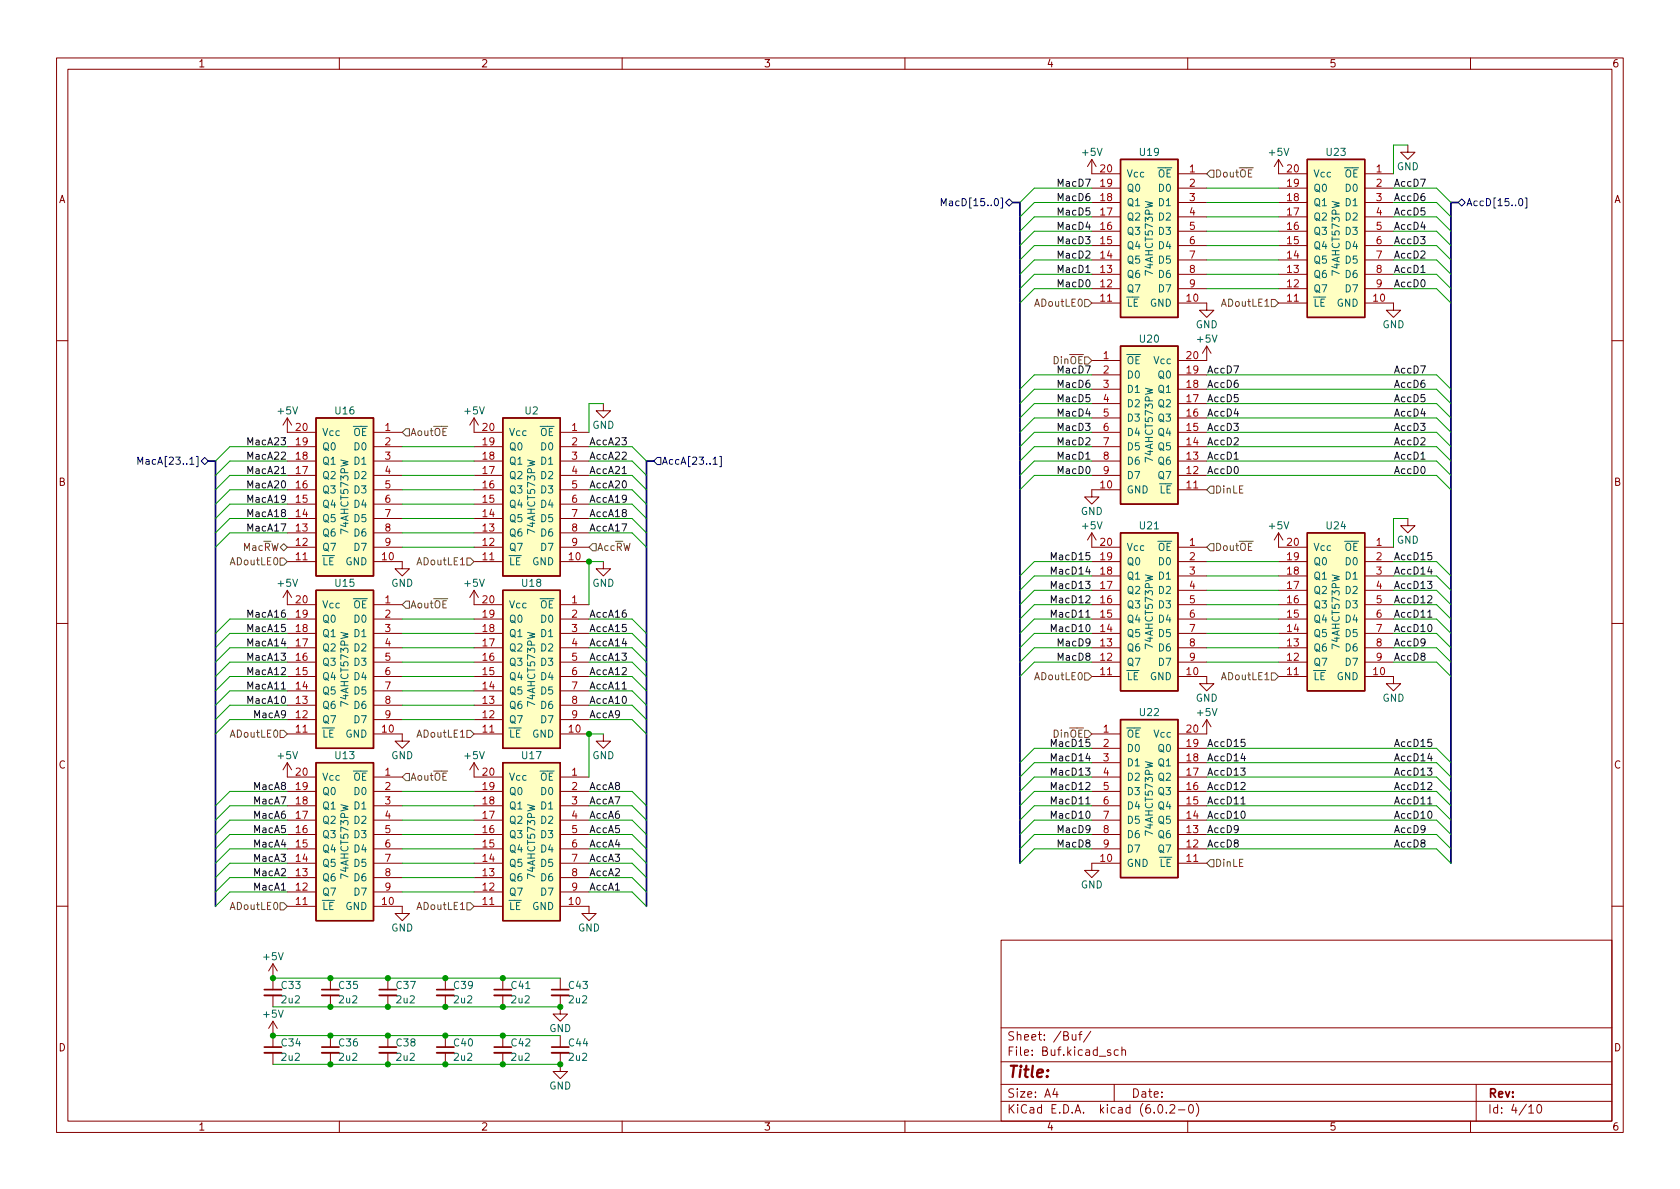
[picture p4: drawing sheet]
<svg xmlns="http://www.w3.org/2000/svg" width="297mm" height="210mm" viewBox="0 0 297 210" stroke-linecap="round" stroke-linejoin="round" font-family="sans-serif">
<g fill="none" stroke="#840000" stroke-width=".18">
<path d="M10 10.2h277v190.1h-277zM12 12.2h273v186.1h-273zM60 10.2v2M110 10.2v2M160 10.2v2M210 10.2v2M260 10.2v2M193 28.2v2.5h5.1M193 38.3h5.1M193 35.8h5.1M193 33.3h5.1M193 28.2l-.7 1.3"/>
<path d="M193 28.2l.8 1.3M208.3 30.7h5.1M208.3 38.3h5.1M208.3 35.8h5.1M208.3 33.3h5.1M226.1 28.2v2.5h5M226.1 38.3h5M226.1 35.8h5M226.1 33.3h5M226.1 28.2l-.8 1.3M226.1 28.2l.7 1.3M241.3 30.7h5.1"/>
<path d="M241.3 38.3h5.1M241.3 35.8h5.1M241.3 33.3h5.1M248.9 25.6v1.3h1.3l-1.3 1.3-1.3-1.3h1.3M193 53.6h5.1M193 51h5.1M193 48.5h5.1M193 46h5.1M193 43.4h5.1M193 40.9h5.1M208.3 53.6h5.1v1.3h1.2l-1.2 1.2-1.3-1.2h1.3M208.3 51h5.1"/>
<path d="M208.3 48.5h5.1M208.3 46h5.1M208.3 43.4h5.1M208.3 40.9h5.1M226.1 53.6h5M226.1 51h5M226.1 48.5h5M226.1 46h5M226.1 43.4h5M226.1 40.9h5M241.3 53.6h5.1v1.3h1.2l-1.2 1.2-1.3-1.2h1.3M241.3 51h5.1"/>
<path d="M241.3 48.5h5.1M241.3 46h5.1M241.3 43.4h5.1M241.3 40.9h5.1M10 60.2h2M50.8 73.9l-.8 1.3M50.8 73.9v2.5h5.1M50.8 73.9l.8 1.3M50.8 79h5.1M66 76.4h5.1M66 79h5.1M83.8 73.9l-.7 1.3"/>
<path d="M83.8 73.9v2.5h5.1M83.8 73.9l.8 1.3M83.8 79h5.1M99.1 76.4h5M99.1 79h5M106.7 71.4v1.2h1.2l-1.2 1.3-1.3-1.3h1.3M193 76.4h5.1M193 79h5.1M193 63.7h5.1M193 73.9h5.1M193 71.4h5.1M193 68.8h5.1"/>
<path d="M193 66.3h5.1M208.3 76.4h5.1M208.3 79h5.1M208.3 73.9h5.1M208.3 71.4h5.1M208.3 68.8h5.1M208.3 66.3h5.1M213.4 61.2l-.8 1.3M213.4 61.2v2.5h-5.1M213.4 61.2l.7 1.3M285 60.2h2M50.8 99.3h5.1"/>
<path d="M50.8 96.8h5.1M50.8 94.2h5.1M50.8 91.7h5.1M50.8 89.1h5.1M50.8 86.6h5.1M50.8 84.1h5.1M50.8 81.5h5.1M66 99.3h5.1v1.3h1.3l-1.3 1.2-1.3-1.2h1.3M66 96.8h5.1M66 94.2h5.1M66 91.7h5.1M66 89.1h5.1"/>
<path d="M66 86.6h5.1M66 84.1h5.1M66 81.5h5.1M83.8 99.3h5.1M83.8 96.8h5.1M83.8 94.2h5.1M83.8 91.7h5.1M83.8 89.1h5.1M83.8 86.6h5.1M83.8 84.1h5.1M83.8 81.5h5.1M99.1 99.3h5"/>
<path d="M99.1 96.8h5M99.1 94.2h5M99.1 91.7h5M99.1 89.1h5M99.1 86.6h5M99.1 84.1h5M99.1 81.5h5M106.7 99.3v1.3h1.2l-1.2 1.2-1.3-1.2h1.3M193 99.3h5.1M193 94.2v2.6h5.1M193 84.1h5.1M193 81.5h5.1"/>
<path d="M193 94.2l-.7 1.3M193 94.2l.8 1.3M198.1 86.6h-5.1v1.3h-1.2l1.2 1.2 1.3-1.2h-1.3M208.3 99.3h5.1M208.3 96.8h5.1M208.3 86.6h5.1M208.3 84.1h5.1M208.3 81.5h5.1M226.1 99.3h5M226.1 94.2v2.6h5M226.1 94.2l-.8 1.3M226.1 94.2l.7 1.3"/>
<path d="M241.3 99.3h5.1M241.3 96.8h5.1M248.9 91.7v1.3h1.3l-1.3 1.2-1.3-1.2h1.3M10 110.2h2M50.8 104.4v2.5h5.1M50.8 119.6h5.1M50.8 117.1h5.1M50.8 114.5h5.1M50.8 112h5.1M50.8 109.5h5.1M50.8 104.4l-.8 1.3M50.8 104.4l.8 1.3"/>
<path d="M66 106.9h5.1M66 119.6h5.1M66 117.1h5.1M66 114.5h5.1M66 112h5.1M66 109.5h5.1M83.8 104.4v2.5h5.1M83.8 104.4l-.7 1.3M83.8 104.4l.8 1.3M83.8 119.6h5.1M83.8 117.1h5.1M83.8 114.5h5.1"/>
<path d="M83.8 112h5.1M83.8 109.5h5.1M99.1 106.9h5M99.1 119.6h5M99.1 117.1h5M99.1 114.5h5M99.1 112h5M99.1 109.5h5M193 106.9h5.1M193 119.6h5.1M193 117.1h5.1M193 114.5h5.1"/>
<path d="M193 112h5.1M193 109.5h5.1M193 104.4h5.1M193 101.8h5.1M208.3 119.6h5.1v1.3h1.2l-1.2 1.3-1.3-1.3h1.3M208.3 106.9h5.1M208.3 117.1h5.1M208.3 114.5h5.1M208.3 112h5.1M208.3 109.5h5.1M208.3 104.4h5.1M208.3 101.8h5.1"/>
<path d="M226.1 106.9h5M226.1 119.6h5M226.1 117.1h5M226.1 114.5h5M226.1 112h5M226.1 109.5h5M226.1 104.4h5M226.1 101.8h5M241.3 119.6h5.1v1.3h1.2l-1.2 1.3-1.3-1.3h1.3M241.3 106.9h5.1M241.3 117.1h5.1M241.3 114.5h5.1"/>
<path d="M241.3 112h5.1M241.3 109.5h5.1M241.3 104.4h5.1M241.3 101.8h5.1M285 110.2h2M50.8 134.9v2.5h5.1M50.8 139.9h5.1M50.8 134.9l-.8 1.2M50.8 134.9l.8 1.2M50.8 129.8h5.1M50.8 127.2h5.1M50.8 124.7h5.1"/>
<path d="M50.8 122.2h5.1M66 129.8h5.1v1.3h1.3l-1.3 1.2-1.3-1.2h1.3M66 137.4h5.1M66 139.9h5.1M66 127.2h5.1M66 124.7h5.1M66 122.2h5.1M83.8 134.9v2.5h5.1M83.8 139.9h5.1M83.8 129.8h5.1M83.8 127.2h5.1M83.8 124.7h5.1"/>
<path d="M83.8 122.2h5.1M83.8 134.9l-.7 1.2M83.8 134.9l.8 1.2M99.1 137.4h5M99.1 139.9h5M99.1 129.8h5M99.1 127.2h5M99.1 124.7h5M99.1 122.2h5M106.7 129.8v1.3h1.2l-1.2 1.2-1.3-1.2h1.3M193 137.4h5.1M193 139.9h5.1"/>
<path d="M193 129.8h5.1M193 134.9h5.1M193 132.3h5.1M208.3 137.4h5.1M208.3 139.9h5.1M208.3 134.9h5.1M208.3 132.3h5.1M213.4 127.2v2.6h-5.1M213.4 127.2l-.8 1.3M213.4 127.2l.7 1.3M50.8 157.7h5.1M50.8 155.2h5.1"/>
<path d="M50.8 152.6h5.1M50.8 150.1h5.1M50.8 147.6h5.1M50.8 145h5.1M50.8 142.5h5.1M66 157.7h5.1M66 155.2h5.1M66 152.6h5.1M66 150.1h5.1M66 147.6h5.1M66 145h5.1M66 142.5h5.1"/>
<path d="M83.8 157.7h5.1M83.8 155.2h5.1M83.8 152.6h5.1M83.8 150.1h5.1M83.8 147.6h5.1M83.8 145h5.1M83.8 142.5h5.1M99.1 157.7h5M99.1 155.2h5M99.1 152.6h5M99.1 150.1h5M99.1 147.6h5"/>
<path d="M99.1 145h5M99.1 142.5h5M193 150.1h5.1M193 147.6h5.1M193 145h5.1M193 142.5h5.1M198.1 152.6h-5.1v1.3h-1.2l1.2 1.3 1.3-1.3h-1.3M208.3 152.6h5.1M208.3 150.1h5.1M208.3 147.6h5.1M208.3 145h5.1M208.3 142.5h5.1"/>
<path d="M10 160.2h2M48.3 170.4v4.6M48.3 176v2M48.3 170.4l-.8 1.3M48.3 170.4l.7 1.3M50.8 160.3h5.1M58.4 173v2M58.4 176v2M66 160.3h5.1v1.2h1.3l-1.3 1.3-1.3-1.3h1.3M68.6 173v2M68.6 176v2M78.7 173v2"/>
<path d="M78.7 176v2M83.8 160.3h5.1M88.9 173v2M88.9 176v2M99.1 176v3.3h-1.3l1.3 1.3 1.2-1.3h-1.2M99.1 160.3h5v1.2h1.3l-1.3 1.3-1.2-1.3h1.2M99.1 173v2M177 166.3h108v32h-108zM285 160.2h2M48.3 180.6v4.6M48.3 186.2v2M48.3 180.6l-.8 1.3"/>
<path d="M48.3 180.6l.7 1.3M58.4 183.1v2.1M58.4 186.2v2M60 198.3v2M68.6 183.1v2.1M68.6 186.2v2M78.7 183.1v2.1M78.7 186.2v2M88.9 183.1v2.1M88.9 186.2v2M99.1 186.2v3.3h-1.3l1.3 1.2 1.2-1.2h-1.2M99.1 183.1v2.1"/>
<path d="M110 198.3v2M160 198.3v2M177 194.8h108M177 191.8h108M177 187.8h108M177 181.8h108M186.5 192.5l-.4 1h1M186.9 193v1M189.6 182.9v1h.4l.2-.1M190.2 182.9v1M190.7 182.9h.6M191.3 182.4l-.4 .2v1.3"/>
<path d="M192.9 182.4l-1.3 1.9M196.4 185.7l-.4-.1-.2 .2 .1 .3 .5 .1v.4h-.6M197 191.8v3M197.7 185.7l-.4-.1-.3 .3v.4l.1 .3h.6M198.4 185.8l.2-.2 .3 .1 .1 .9M198.4 185.1v1.5M204.9 195.4l.2-.1a.81 .81 0 0 1 .6 .7 .81 .81 0 0 1-.3 .8h-.2a.81 .81 0 0 1-.6-.6 .81 .81 0 0 1 .3-.8zM206.2 196.7v.1M206.9 195.5l.5-.2 .2 .2 .1 .3-.9 1h.9M208.4 196.3h1.1M210 198.3v2M210.4 195.4l.1-.1a.81 .81 0 0 1 .6 .7 .81 .81 0 0 1-.3 .8h-.2a.81 .81 0 0 1-.5-.6 .81 .81 0 0 1 .3-.8z"/>
<path d="M211.5 195.1a1.72 1.72 0 0 1 0 2.3M260 198.3v2M261 191.8v6.5M270.3 195.8l.4-.5v1.5M270.3 196.8h.9M271.9 195.4l.2-.1a.81 .81 0 0 1 .6 .7 .81 .81 0 0 1-.3 .8h-.2a.81 .81 0 0 1-.6-.6 .81 .81 0 0 1 .3-.8z"/>
</g>
<path d="M46.7 176h3.1M56.9 176h3M67.1 176h3M77.2 176h3.1M87.4 176h3M97.5 176h3.1M46.7 186.2h3.1M56.9 186.2h3M67.1 186.2h3M77.2 186.2h3.1M87.4 186.2h3M97.5 186.2h3.1" fill="none" stroke="#840000" stroke-width=".33"/>
<path d="M46.7 175h3.1M56.9 175h3M67.1 175h3M77.2 175h3.1M87.4 175h3M97.5 175h3.1M46.7 185.2h3.1M56.9 185.2h3M67.1 185.2h3M77.2 185.2h3.1M87.4 185.2h3M97.5 185.2h3.1" fill="none" stroke="#840000" stroke-width=".3"/>
<g fill="#ffffc2" stroke="#ffffc2" stroke-width=".18">
<path d="M55.9 73.9h10.1v27.9h-10.1z"/>
<path d="M231.1 28.2h10.2v27.9h-10.2z"/>
<path d="M55.9 134.9h10.1v27.9h-10.1z"/>
<path d="M88.9 104.4h10.2v27.9h-10.2z"/>
<path d="M198.1 28.2h10.2v27.9h-10.2z"/>
<path d="M198.1 61.2h10.2v27.9h-10.2z"/>
<path d="M198.1 127.2h10.2v28h-10.2z"/>
<path d="M55.9 104.4h10.1v27.9h-10.1z"/>
<path d="M88.9 73.9h10.2v27.9h-10.2z"/>
<path d="M231.1 94.2h10.2v28h-10.2z"/>
<path d="M88.9 134.9h10.2v27.9h-10.2z"/>
<path d="M198.1 94.2h10.2v28h-10.2z"/>
</g>
<path d="M198.1 28.2h10.2v27.9h-10.2zM231.1 28.2h10.2v27.9h-10.2zM55.9 73.9h10.1v27.9h-10.1zM88.9 73.9h10.2v27.9h-10.2zM198.1 61.2h10.2v27.9h-10.2zM198.1 94.2h10.2v28h-10.2zM231.1 94.2h10.2v28h-10.2zM55.9 104.4h10.1v27.9h-10.1zM88.9 104.4h10.2v27.9h-10.2zM55.9 134.9h10.1v27.9h-10.1zM88.9 134.9h10.2v27.9h-10.2zM198.1 127.2h10.2v28h-10.2z" fill="none" stroke="#840000" stroke-width=".25"/>
<path d="M166.4 36.4v-1.3l.5 .9 .4-.9v1.3M177.8 35.8l.6-.6 .7 .6-.7 .6zM257.8 35.8l.6-.6 .7 .6-.7 .6zM268.6 35.2l.2-.1a.68 .68 0 0 1 .5 .6 .68 .68 0 0 1-.5 .7l-.2-.1-.1-.4zM269.7 35h.3v1.8h-.3M24.4 82.1v-1.3l.4 .9 .4-.9v1.3M35.6 81.5l.6-.6 .6 .6-.6 .7zM116.2 80.9h.6v1.3h-.6l-.6-.7zM126.1 82.1h.7M127.2 80.7h.3v1.8h-.3" fill="none" stroke="#000084" stroke-width=".18"/>
<g fill="none" stroke="#725600" stroke-width=".18">
<path d="M214 30.1h.6v1.3h-.6l-.6-.7zM191.8 53h.6l.6 .6-.6 .6h-.6zM224.8 53h.6l.7 .6-.7 .6h-.6zM71.1 76.4l.7-.6h.6v1.3h-.6zM191.8 63.1h.6l.6 .6-.6 .7h-.6zM49.5 96.8l.7-.7 .6 .7-.6 .6zM49.5 98.7h.7l.6 .6-.6 .6h-.7zM82.5 98.7h.7l.6 .6-.6 .6h-.7zM104.8 96.1h.6v1.3h-.6l-.7-.6zM214 96.1h.6v1.3h-.6l-.6-.6zM214 86h.6v1.2h-.6l-.6-.6zM71.1 106.9l.7-.6h.6v1.3h-.6z"/>
<path d="M191.8 119h.6l.6 .6-.6 .7h-.6zM224.8 119h.6l.7 .6-.7 .7h-.6zM49.5 129.2h.7l.6 .6-.6 .6h-.7zM71.8 136.8h.6v1.2h-.6l-.7-.6zM82.5 129.2h.7l.6 .6-.6 .6h-.7zM191.8 129.2h.6l.6 .6-.6 .6h-.6zM49.5 159.6h.7l.6 .7-.6 .6h-.7zM82.5 159.6h.7l.6 .7-.6 .6h-.7zM214 152h.6v1.3h-.6l-.6-.7z"/>
</g>
<g fill="none" stroke="#0f0f0f" stroke-width=".18">
<path d="M251.2 48.2h.8M110 92.6h.8l-.5 1.3M110 83.7h.7M218.2 81.2h.7M251.2 81.2h.8M253.1 97.7h-.6l-.1 .6 .2-.1 .4 .1 .2 .1-.1 .5-.2 .1-.5-.1M110.3 112.9l-.3 .9h.8M252.4 102.8h.8l-.5 .5 .4 .1v.5l-.2 .2-.5-.2M252.4 105.5l.5-.2 .3 .4-.8 .9h.8M252.4 109.1h.8M252.6 110.5l.1-.1a.68 .68 0 0 1 .5 .7 .68 .68 0 0 1-.5 .6 .84 .84 0 0 1-.1-1.2zM252.7 100.2l-.3 .9h.8"/>
<path d="M110 121.8h.7M219.4 135.8h.7l-.4 .5 .4 .1v.6l-.2 .1-.5-.1M219.4 138.5l.5-.1 .2 .3-.7 .9h.7M219.7 133.2l-.3 .9h.8M220.1 130.7h-.6l-.1 .6 .2-.1 .4 .1 .1 .2v.4l-.2 .1-.5-.1M252.4 135.8h.8l-.5 .5 .4 .1v.6l-.2 .1-.5-.1M252.4 138.5l.5-.1 .3 .3-.8 .9h.8M252.7 133.2l-.3 .9h.8M253.1 130.7h-.6l-.1 .6 .2-.1 .4 .1 .2 .2-.1 .4-.2 .1-.5-.1M108.8 157.4h.7M219.4 142.2h.7M219.6 143.5l.1-.1a.68 .68 0 0 1 .5 .7 .68 .68 0 0 1-.5 .6 .84 .84 0 0 1-.1-1.2z"/>
<path d="M252.4 142.2h.8M252.6 143.5l.1-.1a.68 .68 0 0 1 .5 .7 .68 .68 0 0 1-.5 .6 .84 .84 0 0 1-.1-1.2z"/>
</g>
<path d="M179.1 35.8h1.2v116.8M257.8 35.8h-1.3v116.8M36.8 81.5h1.3v78.8M115.6 81.5h-1.3v78.8" fill="none" stroke="#000084" stroke-width=".3"/>
<g fill="none" stroke="#009600" stroke-width=".18">
<path d="M193 38.3h-10.1l-2.6 2.6M193 33.3h-10.1l-2.6 2.5M193 35.8h-10.1l-2.6 2.5M213.4 38.3h12.7M213.4 33.3h12.7M213.4 35.8h12.7M246.4 38.3h7.6l2.5 2.6M246.4 33.3h7.6l2.5 2.5M246.4 35.8h7.6l2.5 2.5M248.9 25.6h-2.5v5.1M193 46h-10.1l-2.6 2.5M193 43.4h-10.1l-2.6 2.6"/>
<path d="M193 48.5h-10.1l-2.6 2.5M193 51h-10.1l-2.6 2.6M193 40.9h-10.1l-2.6 2.5M213.4 46h12.7M213.4 43.4h12.7M213.4 48.5h12.7M213.4 51h12.7M213.4 40.9h12.7M246.4 46h7.6l2.5 2.5M246.4 43.4h7.6l2.5 2.6M246.4 48.5h7.6l2.5 2.5M246.4 51h7.6l2.5 2.6"/>
<path d="M246.4 40.9h7.6l2.5 2.5M50.8 79h-10.2l-2.5 2.5M71.1 79h12.7M104.1 79h7.7l2.5 2.5M106.7 71.4h-2.6v5M193 66.3h-10.1l-2.6 2.5M193 73.9h-10.1l-2.6 2.5M193 79h-10.1l-2.6 2.5M193 76.4h-10.1l-2.6 2.6M193 71.4h-10.1l-2.6 2.5M193 68.8h-10.1l-2.6 2.6M213.4 66.3h40.6l2.5 2.5"/>
<path d="M213.4 73.9h40.6l2.5 2.5M213.4 79h40.6l2.5 2.5M213.4 76.4h40.6l2.5 2.6M213.4 71.4h40.6l2.5 2.5M213.4 68.8h40.6l2.5 2.6M50.8 89.1h-10.2l-2.5 2.6M50.8 86.6h-10.2l-2.5 2.5M50.8 81.5h-10.2l-2.5 2.6M50.8 91.7h-10.2l-2.5 2.5M50.8 84.1h-10.2l-2.5 2.5M50.8 94.2h-10.2l-2.5 2.6M71.1 89.1h12.7"/>
<path d="M71.1 86.6h12.7M71.1 81.5h12.7M71.1 91.7h12.7M71.1 84.1h12.7M71.1 96.8h12.7M71.1 94.2h12.7M104.1 89.1h7.7l2.5 2.6M104.1 86.6h7.7l2.5 2.5M104.1 81.5h7.7l2.5 2.6M104.1 91.7h7.7l2.5 2.5M104.1 84.1h7.7l2.5 2.5M104.1 94.2h7.7l2.5 2.6"/>
<path d="M106.7 99.3h-2.6v7.6M193 99.3h-10.1l-2.6 2.5M193 81.5h-10.1l-2.6 2.6M193 84.1h-10.1l-2.6 2.5M213.4 99.3h12.7M213.4 81.5h40.6l2.5 2.6M213.4 84.1h40.6l2.5 2.5M246.4 99.3h7.6l2.5 2.5M248.9 91.7h-2.5v5.1M50.8 109.5h-10.2l-2.5 2.5M50.8 112h-10.2l-2.5 2.5M50.8 117.1h-10.2l-2.5 2.5"/>
<path d="M50.8 114.5h-10.2l-2.5 2.6M50.8 119.6h-10.2l-2.5 2.6M71.1 109.5h12.7M71.1 112h12.7M71.1 117.1h12.7M71.1 114.5h12.7M71.1 119.6h12.7M104.1 109.5h7.7l2.5 2.5M104.1 112h7.7l2.5 2.5M104.1 117.1h7.7l2.5 2.5M104.1 114.5h7.7l2.5 2.6M104.1 119.6h7.7l2.5 2.6"/>
<path d="M193 109.5h-10.1l-2.6 2.5M193 106.9h-10.1l-2.6 2.6M193 112h-10.1l-2.6 2.5M193 117.1h-10.1l-2.6 2.5M193 104.4h-10.1l-2.6 2.5M193 101.8h-10.1l-2.6 2.6M193 114.5h-10.1l-2.6 2.6M213.4 109.5h12.7M213.4 106.9h12.7M213.4 112h12.7M213.4 117.1h12.7M213.4 104.4h12.7"/>
<path d="M213.4 101.8h12.7M213.4 114.5h12.7M246.4 109.5h7.6l2.5 2.5M246.4 106.9h7.6l2.5 2.6M246.4 112h7.6l2.5 2.5M246.4 117.1h7.6l2.5 2.5M246.4 104.4h7.6l2.5 2.5M246.4 101.8h7.6l2.5 2.6M246.4 114.5h7.6l2.5 2.6M50.8 139.9h-10.2l-2.5 2.6M50.8 124.7h-10.2l-2.5 2.5M50.8 122.2h-10.2l-2.5 2.5"/>
<path d="M50.8 127.2h-10.2l-2.5 2.6M71.1 139.9h12.7M71.1 124.7h12.7M71.1 122.2h12.7M71.1 127.2h12.7M104.1 139.9h7.7l2.5 2.6M104.1 124.7h7.7l2.5 2.5M104.1 122.2h7.7l2.5 2.5M104.1 127.2h7.7l2.5 2.6M106.7 129.8h-2.6v7.6M193 132.3h-10.1l-2.6 2.6M193 134.9h-10.1l-2.6 2.5"/>
<path d="M193 137.4h-10.1l-2.6 2.5M193 139.9h-10.1l-2.6 2.6M213.4 132.3h40.6l2.5 2.6M213.4 134.9h40.6l2.5 2.5M213.4 137.4h40.6l2.5 2.5M213.4 139.9h40.6l2.5 2.6M50.8 142.5h-10.2l-2.5 2.5M50.8 147.6h-10.2l-2.5 2.5M50.8 150.1h-10.2l-2.5 2.5M50.8 157.7h-10.2l-2.5 2.6M50.8 145h-10.2l-2.5 2.6M50.8 155.2h-10.2l-2.5 2.5"/>
<path d="M50.8 152.6h-10.2l-2.5 2.6M71.1 142.5h12.7M71.1 147.6h12.7M71.1 150.1h12.7M71.1 157.7h12.7M71.1 145h12.7M71.1 155.2h12.7M71.1 152.6h12.7M104.1 142.5h7.7l2.5 2.5M104.1 147.6h7.7l2.5 2.5M104.1 150.1h7.7l2.5 2.5M104.1 157.7h7.7l2.5 2.6"/>
<path d="M104.1 145h7.7l2.5 2.6M104.1 155.2h7.7l2.5 2.5M104.1 152.6h7.7l2.5 2.6M193 142.5h-10.1l-2.6 2.5M193 147.6h-10.1l-2.6 2.5M193 150.1h-10.1l-2.6 2.5M193 145h-10.1l-2.6 2.6M213.4 142.5h40.6l2.5 2.5M213.4 147.6h40.6l2.5 2.5M213.4 150.1h40.6l2.5 2.5M213.4 145h40.6l2.5 2.6M48.3 173h50.8"/>
<path d="M48.3 178h50.8M48.3 188.2h50.8M48.3 183.1h50.8"/>
</g>
<g fill="#009600" stroke="#009600" stroke-width=".18">
<circle cx="78.7" cy="178" r=".46"/>
<circle cx="78.7" cy="173" r=".46"/>
<circle cx="78.7" cy="188.2" r=".46"/>
<circle cx="78.7" cy="183.1" r=".46"/>
<circle cx="88.9" cy="188.2" r=".46"/>
<circle cx="88.9" cy="183.1" r=".46"/>
<circle cx="88.9" cy="173" r=".46"/>
<circle cx="88.9" cy="178" r=".46"/>
<circle cx="99.1" cy="188.2" r=".46"/>
<circle cx="68.6" cy="188.2" r=".46"/>
<circle cx="68.6" cy="183.1" r=".46"/>
<circle cx="68.6" cy="178" r=".46"/>
<circle cx="68.6" cy="173" r=".46"/>
<circle cx="99.1" cy="178" r=".46"/>
<circle cx="58.4" cy="183.1" r=".46"/>
<circle cx="48.3" cy="183.1" r=".46"/>
<circle cx="58.4" cy="188.2" r=".46"/>
<circle cx="58.4" cy="178" r=".46"/>
<circle cx="48.3" cy="173" r=".46"/>
<circle cx="58.4" cy="173" r=".46"/>
<circle cx="104.1" cy="129.8" r=".46"/>
<circle cx="104.1" cy="99.3" r=".46"/>
</g>
<text font-size="2.8" fill="#840000" x="178" y="190.6">Title:</text>
<g font-size="2.1" fill="#840000">
<text x="178" y="184">Sheet: /Buf/</text>
<text x="178" y="186.7">File: Buf.kicad_sch</text>
<text x="178" y="196.9">KiCad E.D.A. kicad (6.0.2-0)</text>
<text x="178" y="194.1">Size: A4</text>
<text x="200" y="194.1">Date:</text>
<text x="263" y="194.1">Rev:</text>
<text x="263" y="196.9">Id: 4/10</text>
</g>
<g font-size="1.8" fill="#840000">
<text x="35" y="11.9">1</text>
<text x="85" y="11.9">2</text>
<text x="135" y="11.9">3</text>
<text x="185" y="11.9">4</text>
<text x="235" y="11.9">5</text>
<text x="285" y="11.9">6</text>
<text x="10.3" y="35.9">A</text>
<text x="285.3" y="35.9">A</text>
<text x="10.3" y="85.9">B</text>
<text x="285.3" y="85.9">B</text>
<text x="10.3" y="135.9">C</text>
<text x="285.3" y="135.9">C</text>
<text x="10.3" y="185.9">D</text>
<text x="285.3" y="185.9">D</text>
<text x="35" y="199.9">1</text>
<text x="85" y="199.9">2</text>
<text x="135" y="199.9">3</text>
<text x="185" y="199.9">4</text>
<text x="235" y="199.9">5</text>
<text x="285" y="199.9">6</text>
</g>
<g font-size="1.8" fill="#006464">
<text x="191.4" y="27.6">+5V</text>
<text x="201.6" y="27.6">U19</text>
<text x="224.5" y="27.6">+5V</text>
<text x="234.6" y="27.6">U23</text>
<text x="199.1" y="33.9">Q0</text>
<text x="199.1" y="31.4">Vcc</text>
<text x="203.3" y="31.4">~{OE}</text>
<text x="205" y="33.9">D0</text>
<text x="232.2" y="33.9">Q0</text>
<text x="232.2" y="31.4">Vcc</text>
<text x="236.4" y="31.4">~{OE}</text>
<text x="238" y="33.9">D0</text>
<text x="247" y="30.1">GND</text>
<text x="199.1" y="41.5">Q3</text>
<text x="199.1" y="39">Q2</text>
<text x="199.1" y="36.4">Q1</text>
<text x="205" y="36.4">D1</text>
<text x="205" y="39">D2</text>
<text x="205" y="41.5">D3</text>
<text x="232.2" y="41.5">Q3</text>
<text x="232.2" y="39">Q2</text>
<text x="232.2" y="36.4">Q1</text>
<text x="238" y="36.4">D1</text>
<text x="238" y="39">D2</text>
<text x="238" y="41.5">D3</text>
<text x="199.1" y="46.6">Q5</text>
<text x="199.1" y="44.1">Q4</text>
<text x="205" y="44.1">D4</text>
<text x="205" y="46.6">D5</text>
<text x="232.2" y="46.6">Q5</text>
<text x="232.2" y="44.1">Q4</text>
<text x="238" y="44.1">D4</text>
<text x="238" y="46.6">D5</text>
<text x="199.1" y="51.7">Q7</text>
<text x="199.1" y="49.1">Q6</text>
<text x="203.8" y="48.5" transform="rotate(-90 203.8 48.5)">74AHCT573PW</text>
<text x="205" y="49.1">D6</text>
<text x="205" y="51.7">D7</text>
<text x="232.2" y="51.7">Q7</text>
<text x="232.2" y="49.1">Q6</text>
<text x="236.9" y="48.5" transform="rotate(-90 236.9 48.5)">74AHCT573PW</text>
<text x="238" y="49.1">D6</text>
<text x="238" y="51.7">D7</text>
<text x="199.1" y="54.2">~{LE}GND</text>
<text x="211.4" y="58">GND</text>
<text x="232.2" y="54.2">~{LE}GND</text>
<text x="244.4" y="58">GND</text>
<text x="199.1" y="64.4">~{OE}Vcc</text>
<text x="201.6" y="60.6">U20</text>
<text x="211.8" y="60.6">+5V</text>
<text x="199.1" y="66.9">D0</text>
<text x="199.1" y="69.5">D1</text>
<text x="204.9" y="69.5">Q1</text>
<text x="204.9" y="66.9">Q0</text>
<text x="49.2" y="73.3">+5V</text>
<text x="56.9" y="77.1">Vcc</text>
<text x="59.3" y="73.3">U16</text>
<text x="61.1" y="77.1">~{OE}</text>
<text x="82.2" y="73.3">+5V</text>
<text x="89.9" y="77.1">Vcc</text>
<text x="92.8" y="73.3">U2</text>
<text x="94.1" y="77.1">~{OE}</text>
<text x="104.7" y="75.8">GND</text>
<text x="199.1" y="72">D2</text>
<text x="199.1" y="74.5">D3</text>
<text x="199.1" y="77.1">D4</text>
<text x="204.9" y="77.1">Q4</text>
<text x="204.9" y="74.5">Q3</text>
<text x="204.9" y="72">Q2</text>
<text x="56.9" y="82.2">Q1</text>
<text x="56.9" y="79.6">Q0</text>
<text x="62.8" y="79.6">D0</text>
<text x="62.8" y="82.2">D1</text>
<text x="89.9" y="82.2">Q1</text>
<text x="89.9" y="79.6">Q0</text>
<text x="95.8" y="79.6">D0</text>
<text x="95.8" y="82.2">D1</text>
<text x="199.1" y="79.6">D5</text>
<text x="199.1" y="82.2">D6</text>
<text x="203.8" y="81.5" transform="rotate(-90 203.8 81.5)">74AHCT573PW</text>
<text x="204.9" y="82.2">Q6</text>
<text x="204.9" y="79.6">Q5</text>
<text x="56.9" y="89.8">Q4</text>
<text x="56.9" y="87.2">Q3</text>
<text x="56.9" y="84.7">Q2</text>
<text x="62.8" y="84.7">D2</text>
<text x="62.8" y="87.2">D3</text>
<text x="62.8" y="89.8">D4</text>
<text x="89.9" y="89.8">Q4</text>
<text x="89.9" y="87.2">Q3</text>
<text x="89.9" y="84.7">Q2</text>
<text x="95.8" y="84.7">D2</text>
<text x="95.8" y="87.2">D3</text>
<text x="95.8" y="89.8">D4</text>
<text x="199.1" y="87.2">GND ~{LE}</text>
<text x="199.1" y="84.7">D7</text>
<text x="204.9" y="84.7">Q7</text>
<text x="56.9" y="94.9">Q6</text>
<text x="56.9" y="92.3">Q5</text>
<text x="61.6" y="94.2" transform="rotate(-90 61.6 94.2)">74AHCT573PW</text>
<text x="62.8" y="92.3">D5</text>
<text x="62.8" y="94.9">D6</text>
<text x="89.9" y="94.9">Q6</text>
<text x="89.9" y="92.3">Q5</text>
<text x="94.6" y="94.2" transform="rotate(-90 94.6 94.2)">74AHCT573PW</text>
<text x="95.8" y="92.3">D5</text>
<text x="95.8" y="94.9">D6</text>
<text x="191.1" y="91.1">GND</text>
<text x="191.4" y="93.6">+5V</text>
<text x="201.6" y="93.6">U21</text>
<text x="224.5" y="93.6">+5V</text>
<text x="234.6" y="93.6">U24</text>
<text x="56.9" y="99.9">~{LE}GND</text>
<text x="56.9" y="97.4">Q7</text>
<text x="62.8" y="97.4">D7</text>
<text x="89.9" y="99.9">~{LE}GND</text>
<text x="89.9" y="97.4">Q7</text>
<text x="95.8" y="97.4">D7</text>
<text x="199.1" y="99.9">Q0</text>
<text x="199.1" y="97.4">Vcc</text>
<text x="203.3" y="97.4">~{OE}</text>
<text x="205" y="99.9">D0</text>
<text x="232.2" y="99.9">Q0</text>
<text x="232.2" y="97.4">Vcc</text>
<text x="236.4" y="97.4">~{OE}</text>
<text x="238" y="99.9">D0</text>
<text x="247" y="96.1">GND</text>
<text x="49.2" y="103.8">+5V</text>
<text x="56.9" y="107.6">Vcc</text>
<text x="59.3" y="103.8">U15</text>
<text x="61.1" y="107.6">~{OE}</text>
<text x="69.2" y="103.8">GND</text>
<text x="82.2" y="103.8">+5V</text>
<text x="89.9" y="107.6">Vcc</text>
<text x="92.4" y="103.8">U18</text>
<text x="94.1" y="107.6">~{OE}</text>
<text x="104.7" y="103.8">GND</text>
<text x="199.1" y="107.6">Q3</text>
<text x="199.1" y="105">Q2</text>
<text x="199.1" y="102.5">Q1</text>
<text x="205" y="102.5">D1</text>
<text x="205" y="105">D2</text>
<text x="205" y="107.6">D3</text>
<text x="232.2" y="107.6">Q3</text>
<text x="232.2" y="105">Q2</text>
<text x="232.2" y="102.5">Q1</text>
<text x="238" y="102.5">D1</text>
<text x="238" y="105">D2</text>
<text x="238" y="107.6">D3</text>
<text x="56.9" y="112.6">Q1</text>
<text x="56.9" y="110.1">Q0</text>
<text x="62.8" y="110.1">D0</text>
<text x="62.8" y="112.6">D1</text>
<text x="89.9" y="112.6">Q1</text>
<text x="89.9" y="110.1">Q0</text>
<text x="95.8" y="110.1">D0</text>
<text x="95.8" y="112.6">D1</text>
<text x="199.1" y="112.6">Q5</text>
<text x="199.1" y="110.1">Q4</text>
<text x="205" y="110.1">D4</text>
<text x="205" y="112.6">D5</text>
<text x="232.2" y="112.6">Q5</text>
<text x="232.2" y="110.1">Q4</text>
<text x="238" y="110.1">D4</text>
<text x="238" y="112.6">D5</text>
<text x="56.9" y="117.7">Q3</text>
<text x="56.9" y="115.2">Q2</text>
<text x="62.8" y="115.2">D2</text>
<text x="62.8" y="117.7">D3</text>
<text x="89.9" y="117.7">Q3</text>
<text x="89.9" y="115.2">Q2</text>
<text x="95.8" y="115.2">D2</text>
<text x="95.8" y="117.7">D3</text>
<text x="199.1" y="117.7">Q7</text>
<text x="199.1" y="115.2">Q6</text>
<text x="203.8" y="114.5" transform="rotate(-90 203.8 114.5)">74AHCT573PW</text>
<text x="205" y="115.2">D6</text>
<text x="205" y="117.7">D7</text>
<text x="232.2" y="117.7">Q7</text>
<text x="232.2" y="115.2">Q6</text>
<text x="236.9" y="114.5" transform="rotate(-90 236.9 114.5)">74AHCT573PW</text>
<text x="238" y="115.2">D6</text>
<text x="238" y="117.7">D7</text>
<text x="56.9" y="125.3">Q6</text>
<text x="56.9" y="122.8">Q5</text>
<text x="56.9" y="120.3">Q4</text>
<text x="61.6" y="124.7" transform="rotate(-90 61.6 124.7)">74AHCT573PW</text>
<text x="62.8" y="120.3">D4</text>
<text x="62.8" y="122.8">D5</text>
<text x="62.8" y="125.3">D6</text>
<text x="89.9" y="125.3">Q6</text>
<text x="89.9" y="122.8">Q5</text>
<text x="89.9" y="120.3">Q4</text>
<text x="94.6" y="124.7" transform="rotate(-90 94.6 124.7)">74AHCT573PW</text>
<text x="95.8" y="120.3">D4</text>
<text x="95.8" y="122.8">D5</text>
<text x="95.8" y="125.3">D6</text>
<text x="199.1" y="120.3">~{LE}GND</text>
<text x="211.4" y="124.1">GND</text>
<text x="232.2" y="120.3">~{LE}GND</text>
<text x="244.4" y="124.1">GND</text>
<text x="56.9" y="130.4">~{LE}GND</text>
<text x="56.9" y="127.9">Q7</text>
<text x="62.8" y="127.9">D7</text>
<text x="89.9" y="130.4">~{LE}GND</text>
<text x="89.9" y="127.9">Q7</text>
<text x="95.8" y="127.9">D7</text>
<text x="199.1" y="130.4">~{OE}Vcc</text>
<text x="201.6" y="126.6">U22</text>
<text x="211.8" y="126.6">+5V</text>
<text x="49.2" y="134.2">+5V</text>
<text x="59.3" y="134.2">U13</text>
<text x="69.2" y="134.2">GND</text>
<text x="82.2" y="134.2">+5V</text>
<text x="92.4" y="134.2">U17</text>
<text x="104.7" y="134.2">GND</text>
<text x="199.1" y="133">D0</text>
<text x="199.1" y="135.5">D1</text>
<text x="204.9" y="135.5">Q1</text>
<text x="204.9" y="133">Q0</text>
<text x="56.9" y="143.1">Q1</text>
<text x="56.9" y="140.6">Q0</text>
<text x="56.9" y="138">Vcc</text>
<text x="61.1" y="138">~{OE}</text>
<text x="62.8" y="140.6">D0</text>
<text x="62.8" y="143.1">D1</text>
<text x="89.9" y="143.1">Q1</text>
<text x="89.9" y="140.6">Q0</text>
<text x="89.9" y="138">Vcc</text>
<text x="94.1" y="138">~{OE}</text>
<text x="95.8" y="140.6">D0</text>
<text x="95.8" y="143.1">D1</text>
<text x="199.1" y="138">D2</text>
<text x="199.1" y="140.6">D3</text>
<text x="199.1" y="143.1">D4</text>
<text x="204.9" y="143.1">Q4</text>
<text x="204.9" y="140.6">Q3</text>
<text x="204.9" y="138">Q2</text>
<text x="56.9" y="148.2">Q3</text>
<text x="56.9" y="145.7">Q2</text>
<text x="62.8" y="145.7">D2</text>
<text x="62.8" y="148.2">D3</text>
<text x="89.9" y="148.2">Q3</text>
<text x="89.9" y="145.7">Q2</text>
<text x="95.8" y="145.7">D2</text>
<text x="95.8" y="148.2">D3</text>
<text x="199.1" y="145.7">D5</text>
<text x="199.1" y="148.2">D6</text>
<text x="203.8" y="147.6" transform="rotate(-90 203.8 147.6)">74AHCT573PW</text>
<text x="204.9" y="148.2">Q6</text>
<text x="204.9" y="145.7">Q5</text>
<text x="56.9" y="155.8">Q6</text>
<text x="56.9" y="153.3">Q5</text>
<text x="56.9" y="150.7">Q4</text>
<text x="61.6" y="155.2" transform="rotate(-90 61.6 155.2)">74AHCT573PW</text>
<text x="62.8" y="150.7">D4</text>
<text x="62.8" y="153.3">D5</text>
<text x="62.8" y="155.8">D6</text>
<text x="89.9" y="155.8">Q6</text>
<text x="89.9" y="153.3">Q5</text>
<text x="89.9" y="150.7">Q4</text>
<text x="94.6" y="155.2" transform="rotate(-90 94.6 155.2)">74AHCT573PW</text>
<text x="95.8" y="150.7">D4</text>
<text x="95.8" y="153.3">D5</text>
<text x="95.8" y="155.8">D6</text>
<text x="199.1" y="153.3">GND ~{LE}</text>
<text x="199.1" y="150.7">D7</text>
<text x="204.9" y="150.7">Q7</text>
<text x="56.9" y="160.9">~{LE}GND</text>
<text x="56.9" y="158.4">Q7</text>
<text x="62.8" y="158.4">D7</text>
<text x="89.9" y="160.9">~{LE}GND</text>
<text x="89.9" y="158.4">Q7</text>
<text x="95.8" y="158.4">D7</text>
<text x="191.1" y="157.1">GND</text>
<text x="69.2" y="164.7">GND</text>
<text x="102.2" y="164.7">GND</text>
<text x="46.7" y="169.8">+5V</text>
<text x="46.7" y="180">+5V</text>
<text x="49.8" y="174.9">C33</text>
<text x="49.9" y="177.4">2u2</text>
<text x="60" y="174.9">C35</text>
<text x="60" y="177.4">2u2</text>
<text x="70.2" y="174.9">C37</text>
<text x="70.2" y="177.4">2u2</text>
<text x="80.3" y="174.9">C39</text>
<text x="80.3" y="177.4">2u2</text>
<text x="90.5" y="174.9">C41</text>
<text x="90.5" y="177.4">2u2</text>
<text x="100.6" y="174.9">C43</text>
<text x="100.7" y="177.4">2u2</text>
<text x="49.8" y="185">C34</text>
<text x="60" y="185">C36</text>
<text x="70.2" y="185">C38</text>
<text x="80.3" y="185">C40</text>
<text x="90.5" y="185">C42</text>
<text x="97.1" y="182.5">GND</text>
<text x="100.6" y="185">C44</text>
<text x="49.9" y="187.6">2u2</text>
<text x="60" y="187.6">2u2</text>
<text x="70.2" y="187.6">2u2</text>
<text x="80.3" y="187.6">2u2</text>
<text x="90.5" y="187.6">2u2</text>
<text x="100.7" y="187.6">2u2</text>
<text x="97.1" y="192.7">GND</text>
</g>
<g font-size="1.8" fill="#0f0f0f">
<text x="187.3" y="33">MacD7</text>
<text x="187.3" y="35.5">MacD6</text>
<text x="246.4" y="33">AccD7</text>
<text x="246.4" y="35.5">AccD6</text>
<text x="187.3" y="38.1">MacD5</text>
<text x="187.3" y="40.6">MacD4</text>
<text x="246.4" y="38.1">AccD5</text>
<text x="246.4" y="40.6">AccD4</text>
<text x="187.3" y="45.7">MacD2</text>
<text x="187.3" y="43.2">MacD3</text>
<text x="246.4" y="43.2">AccD3</text>
<text x="246.4" y="45.7">AccD2</text>
<text x="187.3" y="50.8">MacD0</text>
<text x="187.3" y="48.2">MacD1</text>
<text x="246.4" y="48.2">AccD1</text>
<text x="246.4" y="50.8">AccD0</text>
<text x="187.3" y="68.6">MacD6</text>
<text x="187.3" y="66">MacD7</text>
<text x="187.3" y="71.1">MacD5</text>
<text x="213.4" y="71.1">AccD5</text>
<text x="213.4" y="68.6">AccD6</text>
<text x="213.4" y="66">AccD7</text>
<text x="246.4" y="71.1">AccD5</text>
<text x="246.4" y="68.6">AccD6</text>
<text x="246.4" y="66">AccD7</text>
<text x="187.3" y="73.6">MacD4</text>
<text x="187.3" y="76.2">MacD3</text>
<text x="213.4" y="73.6">AccD4</text>
<text x="213.4" y="76.2">AccD3</text>
<text x="246.4" y="73.6">AccD4</text>
<text x="246.4" y="76.2">AccD3</text>
<text x="44.1" y="81.3">MacA22</text>
<text x="44.1" y="78.7">MacA23</text>
<text x="44.1" y="83.8">MacA21</text>
<text x="104.1" y="78.7">AccA23</text>
<text x="104.1" y="81.3">AccA22</text>
<text x="104.1" y="83.8">AccA21</text>
<text x="187.3" y="81.3">MacD1</text>
<text x="187.3" y="83.8">MacD0</text>
<text x="187.3" y="78.7">MacD2</text>
<text x="213.4" y="78.7">AccD2</text>
<text x="213.4" y="81.3">AccD1</text>
<text x="213.4" y="83.8">AccD0</text>
<text x="246.4" y="78.7">AccD2</text>
<text x="246.4" y="83.8">AccD0</text>
<text x="246.4" y="81.3">AccD1</text>
<text x="44.1" y="86.3">MacA20</text>
<text x="44.1" y="88.9">MacA19</text>
<text x="104.1" y="86.3">AccA20</text>
<text x="104.1" y="88.9">AccA19</text>
<text x="44.1" y="94">MacA17</text>
<text x="44.1" y="91.4">MacA18</text>
<text x="104.1" y="91.4">AccA18</text>
<text x="104.1" y="94">AccA17</text>
<text x="186.4" y="101.6">MacD14</text>
<text x="186.4" y="99">MacD15</text>
<text x="246.4" y="99">AccD15</text>
<text x="246.4" y="101.6">AccD14</text>
<text x="186.4" y="104.1">MacD13</text>
<text x="186.4" y="106.7">MacD12</text>
<text x="246.4" y="104.1">AccD13</text>
<text x="246.4" y="106.7">AccD12</text>
<text x="44.1" y="109.2">MacA16</text>
<text x="44.1" y="111.7">MacA15</text>
<text x="104.1" y="111.7">AccA15</text>
<text x="104.1" y="109.2">AccA16</text>
<text x="186.4" y="111.7">MacD10</text>
<text x="186.4" y="109.2">MacD11</text>
<text x="246.4" y="109.2">AccD11</text>
<text x="246.4" y="111.7">AccD10</text>
<text x="44.1" y="116.8">MacA13</text>
<text x="44.1" y="119.4">MacA12</text>
<text x="44.1" y="114.3">MacA14</text>
<text x="104.1" y="114.3">AccA14</text>
<text x="104.1" y="116.8">AccA13</text>
<text x="104.1" y="119.4">AccA12</text>
<text x="187.3" y="114.3">MacD9</text>
<text x="187.3" y="116.8">MacD8</text>
<text x="246.4" y="116.8">AccD8</text>
<text x="246.4" y="114.3">AccD9</text>
<text x="44.1" y="124.4">MacA10</text>
<text x="44.1" y="121.9">MacA11</text>
<text x="104.1" y="121.9">AccA11</text>
<text x="104.1" y="124.4">AccA10</text>
<text x="45.1" y="127">MacA9</text>
<text x="104.1" y="127">AccA9</text>
<text x="186.4" y="132.1">MacD15</text>
<text x="186.4" y="134.6">MacD14</text>
<text x="186.4" y="137.1">MacD13</text>
<text x="213.4" y="134.6">AccD14</text>
<text x="213.4" y="137.1">AccD13</text>
<text x="213.4" y="132.1">AccD15</text>
<text x="246.4" y="132.1">AccD15</text>
<text x="246.4" y="134.6">AccD14</text>
<text x="246.4" y="137.1">AccD13</text>
<text x="45.1" y="139.7">MacA8</text>
<text x="45.1" y="142.2">MacA7</text>
<text x="104.1" y="139.7">AccA8</text>
<text x="104.1" y="142.2">AccA7</text>
<text x="186.4" y="139.7">MacD12</text>
<text x="186.4" y="142.2">MacD11</text>
<text x="213.4" y="142.2">AccD11</text>
<text x="213.4" y="139.7">AccD12</text>
<text x="246.4" y="139.7">AccD12</text>
<text x="246.4" y="142.2">AccD11</text>
<text x="45.1" y="147.3">MacA5</text>
<text x="45.1" y="149.8">MacA4</text>
<text x="45.1" y="144.8">MacA6</text>
<text x="104.1" y="147.3">AccA5</text>
<text x="104.1" y="144.8">AccA6</text>
<text x="104.1" y="149.8">AccA4</text>
<text x="186.4" y="144.8">MacD10</text>
<text x="187.3" y="147.3">MacD9</text>
<text x="187.3" y="149.8">MacD8</text>
<text x="213.4" y="144.8">AccD10</text>
<text x="213.4" y="149.8">AccD8</text>
<text x="213.4" y="147.3">AccD9</text>
<text x="246.4" y="147.3">AccD9</text>
<text x="246.4" y="149.8">AccD8</text>
<text x="246.4" y="144.8">AccD10</text>
<text x="45.1" y="152.4">MacA3</text>
<text x="45.1" y="154.9">MacA2</text>
<text x="104.1" y="154.9">AccA2</text>
<text x="104.1" y="152.4">AccA3</text>
<text x="45.1" y="157.5">MacA1</text>
<text x="104.1" y="157.5">AccA1</text>
</g>
<g font-size="1.8" fill="#a90000">
<text x="194.6" y="35.6">18</text>
<text x="194.6" y="33">19</text>
<text x="194.6" y="30.5">20</text>
<text x="210.3" y="30.5">1</text>
<text x="210.3" y="33">2</text>
<text x="210.3" y="35.6">3</text>
<text x="227.6" y="35.6">18</text>
<text x="227.6" y="33">19</text>
<text x="227.6" y="30.5">20</text>
<text x="243.3" y="30.5">1</text>
<text x="243.3" y="33">2</text>
<text x="243.3" y="35.6">3</text>
<text x="194.6" y="40.6">16</text>
<text x="194.6" y="38.1">17</text>
<text x="210.3" y="38.1">4</text>
<text x="210.3" y="40.6">5</text>
<text x="227.6" y="40.6">16</text>
<text x="227.6" y="38.1">17</text>
<text x="243.3" y="38.1">4</text>
<text x="243.3" y="40.6">5</text>
<text x="194.6" y="45.7">14</text>
<text x="194.6" y="43.2">15</text>
<text x="210.3" y="43.2">6</text>
<text x="210.3" y="45.7">7</text>
<text x="227.6" y="45.7">14</text>
<text x="227.6" y="43.2">15</text>
<text x="243.3" y="43.2">6</text>
<text x="243.3" y="45.7">7</text>
<text x="194.6" y="53.3">11</text>
<text x="194.6" y="50.8">12</text>
<text x="194.6" y="48.3">13</text>
<text x="209.8" y="53.3">10</text>
<text x="210.3" y="48.3">8</text>
<text x="210.3" y="50.8">9</text>
<text x="227.6" y="53.3">11</text>
<text x="227.6" y="50.8">12</text>
<text x="227.6" y="48.3">13</text>
<text x="242.9" y="53.3">10</text>
<text x="243.3" y="48.3">8</text>
<text x="243.3" y="50.8">9</text>
<text x="195.1" y="63.5">1</text>
<text x="209.8" y="63.5">20</text>
<text x="195.1" y="66">2</text>
<text x="195.1" y="68.6">3</text>
<text x="195.1" y="71.1">4</text>
<text x="209.8" y="71.1">17</text>
<text x="209.8" y="68.6">18</text>
<text x="209.8" y="66">19</text>
<text x="52.4" y="76.2">20</text>
<text x="68.1" y="76.2">1</text>
<text x="85.4" y="76.2">20</text>
<text x="101.1" y="76.2">1</text>
<text x="195.1" y="73.7">5</text>
<text x="195.1" y="76.2">6</text>
<text x="209.8" y="76.2">15</text>
<text x="209.8" y="73.7">16</text>
<text x="52.4" y="83.8">17</text>
<text x="52.4" y="81.3">18</text>
<text x="52.4" y="78.7">19</text>
<text x="68.1" y="78.7">2</text>
<text x="68.1" y="81.3">3</text>
<text x="68.1" y="83.8">4</text>
<text x="85.4" y="83.8">17</text>
<text x="85.4" y="81.3">18</text>
<text x="85.4" y="78.7">19</text>
<text x="101.1" y="78.7">2</text>
<text x="101.1" y="81.3">3</text>
<text x="101.1" y="83.8">4</text>
<text x="195.1" y="78.7">7</text>
<text x="195.1" y="81.3">8</text>
<text x="195.1" y="83.8">9</text>
<text x="209.8" y="83.8">12</text>
<text x="209.8" y="81.3">13</text>
<text x="209.8" y="78.7">14</text>
<text x="52.4" y="88.9">15</text>
<text x="52.4" y="86.4">16</text>
<text x="68.1" y="86.4">5</text>
<text x="68.1" y="88.9">6</text>
<text x="85.4" y="88.9">15</text>
<text x="85.4" y="86.4">16</text>
<text x="101.1" y="86.4">5</text>
<text x="101.1" y="88.9">6</text>
<text x="194.6" y="86.4">10</text>
<text x="209.8" y="86.4">11</text>
<text x="52.4" y="94">13</text>
<text x="52.4" y="91.4">14</text>
<text x="68.1" y="91.4">7</text>
<text x="68.1" y="94">8</text>
<text x="85.4" y="94">13</text>
<text x="85.4" y="91.4">14</text>
<text x="101.1" y="91.4">7</text>
<text x="101.1" y="94">8</text>
<text x="52.4" y="99.1">11</text>
<text x="52.4" y="96.5">12</text>
<text x="67.6" y="99.1">10</text>
<text x="68.1" y="96.5">9</text>
<text x="85.4" y="99.1">11</text>
<text x="85.4" y="96.5">12</text>
<text x="100.6" y="99.1">10</text>
<text x="101.1" y="96.5">9</text>
<text x="194.6" y="101.6">18</text>
<text x="194.6" y="99.1">19</text>
<text x="194.6" y="96.5">20</text>
<text x="210.3" y="96.5">1</text>
<text x="210.3" y="99.1">2</text>
<text x="210.3" y="101.6">3</text>
<text x="227.6" y="101.6">18</text>
<text x="227.6" y="99.1">19</text>
<text x="227.6" y="96.5">20</text>
<text x="243.3" y="96.5">1</text>
<text x="243.3" y="99.1">2</text>
<text x="243.3" y="101.6">3</text>
<text x="52.4" y="106.7">20</text>
<text x="68.1" y="106.7">1</text>
<text x="85.4" y="106.7">20</text>
<text x="101.1" y="106.7">1</text>
<text x="194.6" y="106.7">16</text>
<text x="194.6" y="104.1">17</text>
<text x="210.3" y="104.1">4</text>
<text x="210.3" y="106.7">5</text>
<text x="227.6" y="106.7">16</text>
<text x="227.6" y="104.1">17</text>
<text x="243.3" y="104.1">4</text>
<text x="243.3" y="106.7">5</text>
<text x="52.4" y="111.8">18</text>
<text x="52.4" y="109.2">19</text>
<text x="68.1" y="109.2">2</text>
<text x="68.1" y="111.8">3</text>
<text x="85.4" y="111.8">18</text>
<text x="85.4" y="109.2">19</text>
<text x="101.1" y="109.2">2</text>
<text x="101.1" y="111.8">3</text>
<text x="194.6" y="111.8">14</text>
<text x="194.6" y="109.2">15</text>
<text x="210.3" y="109.2">6</text>
<text x="210.3" y="111.8">7</text>
<text x="227.6" y="111.8">14</text>
<text x="227.6" y="109.2">15</text>
<text x="243.3" y="109.2">6</text>
<text x="243.3" y="111.8">7</text>
<text x="52.4" y="119.4">15</text>
<text x="52.4" y="116.8">16</text>
<text x="52.4" y="114.3">17</text>
<text x="68.1" y="114.3">4</text>
<text x="68.1" y="116.8">5</text>
<text x="68.1" y="119.4">6</text>
<text x="85.4" y="119.4">15</text>
<text x="85.4" y="116.8">16</text>
<text x="85.4" y="114.3">17</text>
<text x="101.1" y="114.3">4</text>
<text x="101.1" y="116.8">5</text>
<text x="101.1" y="119.4">6</text>
<text x="194.6" y="119.4">11</text>
<text x="194.6" y="116.8">12</text>
<text x="194.6" y="114.3">13</text>
<text x="209.8" y="119.4">10</text>
<text x="210.3" y="114.3">8</text>
<text x="210.3" y="116.8">9</text>
<text x="227.6" y="119.4">11</text>
<text x="227.6" y="116.8">12</text>
<text x="227.6" y="114.3">13</text>
<text x="242.9" y="119.4">10</text>
<text x="243.3" y="114.3">8</text>
<text x="243.3" y="116.8">9</text>
<text x="52.4" y="124.5">13</text>
<text x="52.4" y="121.9">14</text>
<text x="68.1" y="121.9">7</text>
<text x="68.1" y="124.5">8</text>
<text x="85.4" y="124.5">13</text>
<text x="85.4" y="121.9">14</text>
<text x="101.1" y="121.9">7</text>
<text x="101.1" y="124.5">8</text>
<text x="52.4" y="129.5">11</text>
<text x="52.4" y="127">12</text>
<text x="67.6" y="129.5">10</text>
<text x="68.1" y="127">9</text>
<text x="85.4" y="129.5">11</text>
<text x="85.4" y="127">12</text>
<text x="100.6" y="129.5">10</text>
<text x="101.1" y="127">9</text>
<text x="195.1" y="129.5">1</text>
<text x="209.8" y="129.5">20</text>
<text x="52.4" y="137.2">20</text>
<text x="68.1" y="137.2">1</text>
<text x="85.4" y="137.2">20</text>
<text x="101.1" y="137.2">1</text>
<text x="195.1" y="132.1">2</text>
<text x="195.1" y="134.6">3</text>
<text x="195.1" y="137.2">4</text>
<text x="209.8" y="137.2">17</text>
<text x="209.8" y="134.6">18</text>
<text x="209.8" y="132.1">19</text>
<text x="52.4" y="142.2">18</text>
<text x="52.4" y="139.7">19</text>
<text x="68.1" y="139.7">2</text>
<text x="68.1" y="142.2">3</text>
<text x="85.4" y="142.2">18</text>
<text x="85.4" y="139.7">19</text>
<text x="101.1" y="139.7">2</text>
<text x="101.1" y="142.2">3</text>
<text x="195.1" y="139.7">5</text>
<text x="195.1" y="142.2">6</text>
<text x="209.8" y="142.2">15</text>
<text x="209.8" y="139.7">16</text>
<text x="52.4" y="149.9">15</text>
<text x="52.4" y="147.3">16</text>
<text x="52.4" y="144.8">17</text>
<text x="68.1" y="144.8">4</text>
<text x="68.1" y="147.3">5</text>
<text x="68.1" y="149.9">6</text>
<text x="85.4" y="149.9">15</text>
<text x="85.4" y="147.3">16</text>
<text x="85.4" y="144.8">17</text>
<text x="101.1" y="144.8">4</text>
<text x="101.1" y="147.3">5</text>
<text x="101.1" y="149.9">6</text>
<text x="195.1" y="144.8">7</text>
<text x="195.1" y="147.3">8</text>
<text x="195.1" y="149.9">9</text>
<text x="209.8" y="149.9">12</text>
<text x="209.8" y="147.3">13</text>
<text x="209.8" y="144.8">14</text>
<text x="52.4" y="154.9">13</text>
<text x="52.4" y="152.4">14</text>
<text x="68.1" y="152.4">7</text>
<text x="68.1" y="154.9">8</text>
<text x="85.4" y="154.9">13</text>
<text x="85.4" y="152.4">14</text>
<text x="101.1" y="152.4">7</text>
<text x="101.1" y="154.9">8</text>
<text x="194.6" y="152.4">10</text>
<text x="209.8" y="152.4">11</text>
<text x="52.4" y="160">11</text>
<text x="52.4" y="157.5">12</text>
<text x="67.6" y="160">10</text>
<text x="68.1" y="157.5">9</text>
<text x="85.4" y="160">11</text>
<text x="85.4" y="157.5">12</text>
<text x="100.6" y="160">10</text>
<text x="101.1" y="157.5">9</text>
</g>
<g font-size="1.8" fill="#725600">
<text x="214.7" y="31.4">Dout~{OE}</text>
<text x="183.1" y="54.2">ADoutLE0</text>
<text x="216.1" y="54.2">ADoutLE1</text>
<text x="184.9" y="64.4">Din~{OE}</text>
<text x="72.5" y="77.1">Aout~{OE}</text>
<text x="214.7" y="87.2">DinLE</text>
<text x="40.9" y="99.9">ADoutLE0</text>
<text x="41.7" y="97.4">Mac~{R}W</text>
<text x="73.9" y="99.9">ADoutLE1</text>
<text x="105.5" y="97.4">Acc~{R}W</text>
<text x="214.7" y="97.4">Dout~{OE}</text>
<text x="72.5" y="107.6">Aout~{OE}</text>
<text x="183.1" y="120.3">ADoutLE0</text>
<text x="216.1" y="120.3">ADoutLE1</text>
<text x="40.9" y="130.4">ADoutLE0</text>
<text x="73.9" y="130.4">ADoutLE1</text>
<text x="184.9" y="130.4">Din~{OE}</text>
<text x="72.5" y="138">Aout~{OE}</text>
<text x="214.7" y="153.3">DinLE</text>
<text x="40.9" y="160.9">ADoutLE0</text>
<text x="73.9" y="160.9">ADoutLE1</text>
</g>
<g font-size="1.8" fill="#000084">
<text x="167.9" y="36.4">MacD[15..0]</text>
<text x="259.2" y="36.4">AccD[15..0]</text>
<text x="25.6" y="82.2">MacA[23..1]</text>
<text x="116.9" y="82.2">AccA[23..1]</text>
</g>
</svg>
